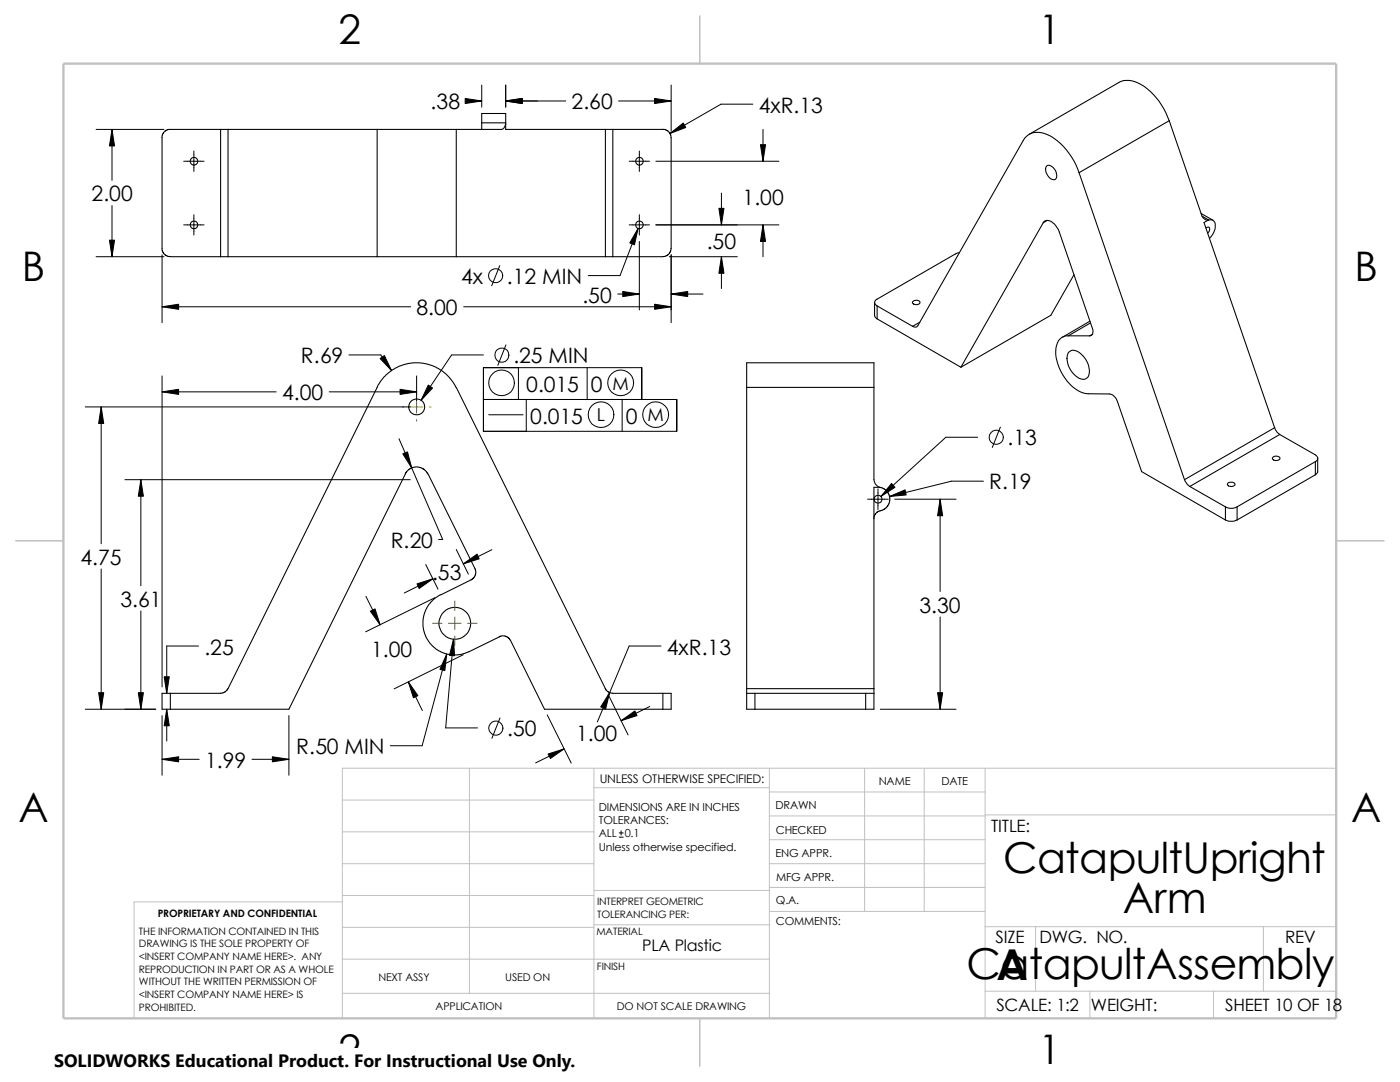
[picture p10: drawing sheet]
<svg xmlns="http://www.w3.org/2000/svg" width="279mm" height="216mm" viewBox="0 0 279 216" stroke-linecap="round" stroke-linejoin="round" font-family="sans-serif">
<g fill="none" stroke="#c0c0c0" stroke-width=".2">
<path d="M68.3 159.6h50.2M93.7 153.3v44.9M118.5 157.2h35M118.5 153.3v49.9M153.5 158h43.1M153.5 153.3v49.9M172.6 153.3v28.6M184.4 153.3v28.6M196.6 153.3v49.9M266.7 153.3h-198.4v49.9M68.3 180h-41.5v23.2M68.3 172.3h50.2"/>
<path d="M68.3 166h50.2M68.3 178.7h50.2M118.5 177.7h35.1M153.5 177.1h43.1M153.5 172.3h43.1M153.5 162.8h43.1M153.5 167.6h43.1M196.6 162.6h70.1M68.3 191.4h85.2M68.3 185h50.2M68.3 198.2h85.2M118.5 184.5h35.1"/>
<path d="M153.6 181.9h43M196.6 184.9h70.1M196.6 197.8h70.1M206.7 184.9v12.9M217.5 197.8v5.4M242.2 197.8v5.4M252.1 184.9v12.9"/>
</g>
<path d="M139.7 3.2v9.5M3.1 107.9h9.6M266.7 107.9h9.5M139.7 203.2v9.5" fill="none" stroke="#c0c0c0" stroke-width=".21"/>
<path d="M12.7 12.7h254v190.5h-254z" fill="none" stroke="#c0c0c0" stroke-width=".47"/>
<g fill="none" stroke="#000" stroke-width=".21">
<path d="M32.3 27.5v22.4l.2 .4 .5 .6 1 .3h10M44 25.8h-10.4l-.6 .3-.4 .4-.3 1M44 25.8v25.4M44 25.8h1.5M45.5 25.8h29.8M45.5 25.8v25.4M75.3 25.8h15.8M75.3 25.8v25.4M91.1 25.8v25.4M96.1 24.5v1.3M96.1 24.5v-1.9h4.8v1.9M96.1 24.5h4.8"/>
<path d="M100.9 24.7v1.1h19.9M100.9 24.7l-.2 .7-.5 .4h-9.1M100.9 24.5v.2M120.8 25.8v25.4M120.8 25.8h1.5M122.3 25.8h10M122.3 25.8v25.4M132.3 25.8l.7 .2 .6 .5 .3 1v22.6l-.7 .8-.9 .3h-10M209 33.1a1.7 1.7 0 0 1 1.9 1.7 .76 .76 0 0 1-.2 1 .76 .76 0 0 1-1.1-.2 1.98 1.98 0 0 1-.6-2.5zM215.3 34.5l21.1 61.2M215.3 34.5a13.1 13.1 0 0 0-6.1-7.6 3.5 3.5 0 0 0-5 1.1l-21 37a.7 .7 0 0 1-1.1 .1M233.3 24.1l6.6 19 .5 .6 .7 .2"/>
<path d="M233.3 24.1l-18 10.4M233.3 24.1a13.4 13.4 0 0 0-6.2-7.5 4.2 4.2 0 0 0-3.7-.2l-18 10.4M44 51.2h1.5M45.5 51.2h29.8M75.3 51.2h15.8M91.1 51.2h29.7M120.8 51.2h1.5M191.5 50.4l-.8 .3-15.7 9a.71 .71 0 0 0-.5 .7 .71 .71 0 0 0 .5 .6M208.2 44.4l-16.4 28.9M208.2 44.4a1.14 1.14 0 0 1 1.9 0l.3 .3 .8 1.1 6.8 19.7a.94 .94 0 0 1-.5 1.5M209 44l-.8 .4M214.3 54.8l-4.6 8.1-17.9 10.4"/>
<path d="M239.7 42.6l2.4 1.3M239.9 43.1l1.3 .8M240.7 45.5l.4-.2a.7 .7 0 0 1-.1 1.2M241.1 43.9l-.8 .5 14.1 40.9M241.2 43.9a1.11 1.11 0 0 1 1.2 .3 1.11 1.11 0 0 1 .1 1.2l-.4 1.3-.7 .8M241.2 43.9h-.1M91 77.3l-1.5-2.2-1.3-1.1-2-1.1-2.5-.5-1.9 .1-2.2 .6-2 1.2-1.5 1.6-.7 1-29.9 60.5-.5 .6-1 .3M91.1 77.3l29.7 60.1M149 77.3v60.1M149 77.3h25.4M174.4 77.3v18.4l.3 .8 .9 .7M174.4 77.3v-4.9h-25.4v4.9"/>
<path d="M174.5 60.4v2.5l.2 .4 .3 .3M175 63.6l16.8 9.7M175 61v2.6M175 61l7.1 4.1M182.1 60.2a.91 .91 0 0 1 1.5 .1 .87 .87 0 0 1-1.5 .1zM183.6 64.3l-1.5 .8M213.2 67a2.45 2.45 0 0 0-2.5 2.5 9.4 9.4 0 0 0 5.5 8.9l1 .2h4.2a2.2 2.2 0 0 1 1.6 1.5l4.8 14 16.8 9.7M213.2 67h4.3M213.4 70.2a2 2 0 0 1 2.7 .8 4.1 4.1 0 0 1 1.1 4.2 1.63 1.63 0 0 1-2.6-.2 4.2 4.2 0 0 1-1.4-4.6zM217.5 64.1l-5.5 3.2M217.6 64.4l-4.4 2.6M218 66.7l-.5 .3"/>
<path d="M85.4 94.6l-.8-1-1.2-.4-1.2 .1-.6 .4-.6 .6-23.3 47.2h-23.7M85.4 94.6l9.6 19.4-.1 .8-.6 .7-6.3 3.2M175.6 97.2l.1 .1M175.6 97.2h-1.2v40.2M175.7 97.2l.7 .3 .6 .5 .4 .7 .2 .7-.1 .8-.3 .8-.6 .6-.9 .3M236.4 95.7l.6 1 .4 .4M237.4 97.1l7.2 4M245.1 96.4a.82 .82 0 0 1 1.4 .4 1.02 1.02 0 0 1-1.6-.1zM254.1 91.2a.83 .83 0 0 1 1.3 .4 .95 .95 0 0 1-1.5-.1zM254.4 85.3l-18 10.4M254.4 85.3l.5 1 .5 .4M255.4 86.7l7.1 4.1a.73 .73 0 0 1 .5 .6 .73 .73 0 0 1-.5 .7"/>
<path d="M255.4 86.7l-18 10.4M262.5 92.1l-15.6 9M262.5 92.1v2.6M262.5 94.7l-15.6 9.1M263 91.4v2.8l-.5 .5M87.9 118.7l-1.1 .7-1.2 1.2-.9 1.7-.3 1.4 .1 1.9 .5 1.6 1 1.4 1.2 1.1 2.1 .9 2.1 .1 2.2-.7 6.3-3.1 1.1 .1 .5 .3 .4 .5M175.7 101.9l-.6 .3-.4 .4-.3 .9M244.6 103.8a2.79 2.79 0 0 0 2.3 0M244.6 101.1a2.43 2.43 0 0 0 2.3 0M244.6 101.1v2.7M246.9 101.1v2.7M34 138.3v3.2"/>
<path d="M34 138.3h10M34 138.3h-1.7v3.2h1.7M101.9 127.8l6.8 13.7h23.6M120.8 137.4l.5 .6 1 .3h10M132.3 138.3v3.2M132.3 138.3h1.6v3.2h-1.6M149 138.3v3.2h1.7M149 137.4h25.4M149 138.3h1.7M149 137.4v.9M150.7 138.3h22.1M150.7 138.3v3.2"/>
<path d="M172.8 138.3v3.2M172.8 138.3h1.6M174.4 138.3v3.2h-1.6M174.4 137.4v.9M150.7 141.5h22.1"/>
<circle cx="38.7" cy="32.2" r=".76"/>
<circle cx="127.6" cy="32.2" r=".76"/>
<circle cx="38.7" cy="44.9" r=".76"/>
<circle cx="127.6" cy="44.9" r=".76"/>
<circle cx="83.2" cy="81.2" r="1.59"/>
<circle cx="175.2" cy="99.6" r=".8"/>
<circle cx="90.8" cy="124.4" r="3.2"/>
</g>
<g fill="none" stroke="#000" stroke-width=".2">
<path d="M96.1 17v4.4M100.9 17v4.4M133.9 17v9.2M19.2 25.8h13.5M22.4 25.8v10.2M36.7 32.2h4M38.7 30.1v4.1M93 20.2h3.1M100.9 20.2h12M123.4 20.2h10.5M125.6 32.2h4M127.6 30.1v4.1"/>
<path d="M130.9 32.2h24.5M144 38.5v6.4M150.2 20.8h-6.3l-10.2 5.8M152.3 25.8v6.4M19.2 51.2h13.5M22.4 41v10.2M32.3 50.8v13.6M36.7 44.9h4M38.7 42.8v4.1M99.7 53l-1.6 4M123.3 58.7h4.3M125.6 44.9h4"/>
<path d="M127.3 45.6l-3.6 9.4h-6.3M127.6 42.8v4.1M127.6 48.2v13.6M130.9 44.9h24.5M133.6 51.2h13.6M133.9 50.8v13.6M133.9 58.7h6.4M144 51.2v6.4M152.3 44.9v6.3M32.3 75v62.1M32.3 78.2h22.8M32.3 61.2h49.7"/>
<path d="M65.7 78.2h17.4M69.6 70.8h6.4l2.1 3.2M83.1 75v4.9M92.5 61.2h41.4M96.5 79.7h38.5v6.4h-38.5v-12.7h31.6v6.3M96.5 70.8h-6.4l-6.1 9.1M101 68.8l-1.6 4.1M103.5 73.4v6.3M105 79.7v6.4M117.2 73.4v6.3M124.2 79.7v6.4M17 81.2h64.9"/>
<path d="M20.2 81.2v27.3M24.9 95.7h57M28.1 95.7v21.2M79.6 87.5l8.7 20.2h-.8M97.5 82.8h6.9M173.1 99.6h4.2M175.2 97.5v4.2M178.6 99.6h12.2M187.6 99.6v18.4M195.1 87.2h-6.3l-13 11.9M196.3 96h-6.4l-12.4 3.1M199.6 85.2l-1.6 4.1"/>
<path d="M20.2 113.5v28M73 119l2.9 5.7M85 112.6l2.4 5M86.4 115.5l-5.7 2.8M86.8 119.3l-13.8 6.8M91.1 109.6l2.4 5M98.2 109.7l-5.7 2.8M28.1 121.9v19.6M39.6 128.9h-6.3v9.4M81.5 136.1l2.8 5.7M89.2 130.5l-5 18.3h-6.3M90.5 127.6l-1.6 17.6h6.4"/>
<path d="M92.5 130.6l-13.8 6.9M121.4 138.6l3.9 8M131.9 128.9h-6.3l-6.4 15.2M187.6 123.1v18.4M17 141.5h14.1M32.3 142.8v11.9M32.3 151.5h7.5M33.3 141.5v6.4M50.3 151.5h7.4M57.7 142.8v11.9M99.8 143.3l-1.6 4M109.2 142.7l4.8 9.6"/>
<path d="M112.6 149.4l-5.7 2.8M129.7 141l-5.7 2.8M175.7 141.5h15.1M123.6 167h.8M123.6 166.2h.8M124 165.8v.8"/>
<circle cx="98.9" cy="55" r="1.4"/>
<circle cx="100.1" cy="76.4" r="2.57"/>
<circle cx="100.1" cy="70.9" r="1.41"/>
<circle cx="123.9" cy="76.4" r="2.57"/>
<circle cx="119.9" cy="82.7" r="2.57"/>
<circle cx="130.9" cy="82.7" r="2.57"/>
<circle cx="198.8" cy="87.2" r="1.41"/>
<circle cx="99" cy="145.3" r="1.41"/>
</g>
<path d="M83.1 78.3v.4M83.1 79.9v2.6M80.3 81.2h.3M81.9 81.2h2.5M83.1 83.7v.3M85.7 81.2h.3M90.8 119.9v1.9M86.3 124.4h1.9M89.5 124.4h2.5M90.8 123.1v2.5M90.8 126.9v1.9M93.3 124.4h1.9" fill="none" stroke="#808000" stroke-width=".2"/>
<g fill="#000" stroke="#000" stroke-width=".2">
<path d="M22.4 25.8l.5 3.3h-1.1zM92.8 19.6l3.3 .6-3.3 .5zM100.9 20.2l3.3-.6v1.1zM133.7 26.6l2.7-2 .5 .8zM130.6 19.6l3.3 .6-3.3 .5zM151.8 28.9h1l-.5 3.3zM21.8 47.9h1.1l-.5 3.3zM127.3 45.6l-.7 3.3-.9-.4zM124.3 58.2l3.3 .5-3.3 .5zM133.9 58.7l3.3-.5v1zM143.5 41.6h1l-.5 3.3zM144 51.2l.5 3.3h-1z"/>
<path d="M152.3 44.9l.5 3.3h-1zM32.3 78.2l3.3-.5v1zM32.3 61.2l3.3-.5v1zM75.9 71.5l.8-.5 1.4 3zM79.8 77.7l3.3 .5-3.3 .5zM85.5 76.8l.8 .6-2.3 2.5zM130.6 60.7l3.3 .5-3.3 .5zM20.2 81.2l.5 3.3h-1zM28.1 95.7l.5 3.3h-1zM80.4 90.6l.9-.4 .9 3.2zM177.9 96.5l.7 .7-2.8 1.9zM177.5 99.1l3.1-1.4 .2 1.1z"/>
<path d="M187.6 99.6l.5 3.3h-1zM83.2 116.5l3.2-1-2.7 1.9zM92.5 112.5l2.7-1.9 .4 .9zM32.8 135h1l-.5 3.3zM73.9 122l.9-.5 1.1 3.2zM81.5 136.1l1.9 2.7-.9 .4zM89.2 130.5l-.4 3.3-1-.2zM90.5 127.6l.2 3.3-1-.1zM121.7 138.2l-.8 3.3-1-.4zM19.7 138.2h1l-.5 3.3zM27.6 138.2h1l-.5 3.3zM32.3 151.5l3.3-.5v1z"/>
<path d="M33.3 141.5l.5 3.3h-1zM54.4 151l3.3 .5-3.3 .5zM109.4 150.5l3.2-1.1-2.7 1.9zM124 143.8l2.7-1.9 .4 .9zM187.1 138.2h1l-.5 3.3z"/>
</g>
<path d="M10.8 209.2h104.1v6.7h-104.1z" fill="#fff"/>
<g font-size="8.5">
<text x="200.2" y="174.1">CatapultUpright</text>
<text x="224.1" y="182.2">Arm</text>
<text x="192.9" y="195.3">CatapultAssembly</text>
<text x="198.8" y="195.5">A</text>
</g>
<g font-size="8.1">
<text x="67.6" y="8.8">2</text>
<text x="207.3" y="8.8">1</text>
<text x="4.4" y="56.1">B</text>
<text x="270.3" y="56.1">B</text>
<text x="3.7" y="164.1">A</text>
<text x="269.6" y="164.1">A</text>
<text x="67.6" y="212.3">2</text>
<text x="207.3" y="212.3">1</text>
</g>
<g font-size="4.2">
<text x="85.9" y="21.8">.38</text>
<text x="114.1" y="21.8">2.60</text>
<text x="151.4" y="22.5">4xR.13</text>
<text x="18.3" y="40.2">2.00</text>
<text x="148.2" y="40.8">1.00</text>
<text x="141" y="49.7">.50</text>
<text x="92" y="56.6">4x</text>
<text x="101.2" y="56.6">.12 MIN</text>
<text x="83.1" y="62.9">8.00</text>
<text x="116.2" y="60.4">.50</text>
<text x="60.1" y="72.5">R.69</text>
<text x="102.4" y="72.5">.25 MIN</text>
<text x="56.3" y="79.9">4.00</text>
<text x="105" y="78.2">0.015</text>
<text x="117.9" y="78.2">0</text>
<text x="105.8" y="84.6">0.015</text>
<text x="124.9" y="84.6">0</text>
<text x="201.1" y="88.9">.13</text>
<text x="197.4" y="97.7">R.19</text>
<text x="16.1" y="112.7">4.75</text>
<text x="78" y="109.3">R.20</text>
<text x="86.2" y="115.8">.53</text>
<text x="24" y="121.1">3.61</text>
<text x="183.5" y="122.3">3.30</text>
<text x="40.8" y="130.6">.25</text>
<text x="74.1" y="131.1">1.00</text>
<text x="133.1" y="130.6">4xR.13</text>
<text x="101.2" y="146.9">.50</text>
<text x="115" y="147.9">1.00</text>
<text x="40.9" y="153.2">1.99</text>
<text x="59.1" y="150.5">R.50 MIN</text>
</g>
<g font-size="3.6">
<text x="122.2" y="77.7">M</text>
<text x="119.1" y="84.1">L</text>
<text x="129.2" y="84.1">M</text>
<text x="10.8" y="213">SOLIDWORKS Educational Product. For Instructional Use Only.</text>
</g>
<g font-size="3.4">
<text x="197.8" y="166">TITLE:</text>
<text x="198.7" y="188.1">SIZE</text>
<text x="207.5" y="188.1">DWG. NO.</text>
<text x="256.5" y="188.2">REV</text>
<text x="198.8" y="201.7">SCALE: 1:2</text>
<text x="217.7" y="201.8">WEIGHT:</text>
<text x="244.5" y="201.7">SHEET 10 OF 18</text>
</g>
<text font-size="3.2" x="128.2" y="189.8">PLA Plastic</text>
<text font-size="2.4" x="119.7" y="156.2">UNLESS OTHERWISE SPECIFIED:</text>
<g font-size="2.2">
<text x="119.5" y="161.8">DIMENSIONS ARE IN INCHES</text>
<text x="154.8" y="161.5">DRAWN</text>
<text x="175.4" y="156.7">NAME</text>
<text x="187.9" y="156.7">DATE</text>
<text x="119.5" y="164.4">TOLERANCES:</text>
<text x="119.5" y="167.1">ALL</text>
<text x="124.7" y="167.1">0.1</text>
<text x="154.8" y="166.3">CHECKED</text>
<text x="119.5" y="169.8">Unless otherwise specified.</text>
<text x="154.8" y="171">ENG APPR.</text>
<text x="154.9" y="175.7">MFG APPR.</text>
<text x="154.9" y="184.7">COMMENTS:</text>
<text x="154.9" y="180.5">Q.A.</text>
</g>
<g font-size="2.1">
<text x="75.5" y="195.7">NEXT ASSY</text>
<text x="100.8" y="195.7">USED ON</text>
<text x="86.9" y="201.5">APPLICATION</text>
<text x="123.1" y="201.6">DO NOT SCALE DRAWING</text>
</g>
<g font-size="2">
<text x="31.5" y="183">PROPRIETARY AND CONFIDENTIAL</text>
<text x="119.2" y="180.6">INTERPRET GEOMETRIC</text>
<text x="119.2" y="183.1">TOLERANCING PER:</text>
<text x="27.7" y="186.5">THE INFORMATION CONTAINED IN THIS</text>
<text x="27.7" y="189.1">DRAWING IS THE SOLE PROPERTY OF</text>
<text x="27.7" y="191.6">&lt;INSERT COMPANY NAME HERE&gt;. ANY</text>
<text x="119" y="186.6">MATERIAL</text>
<text x="27.7" y="194.1">REPRODUCTION IN PART OR AS A WHOLE</text>
<text x="27.7" y="196.6">WITHOUT THE WRITTEN PERMISSION OF</text>
<text x="119.1" y="193.5">FINISH</text>
<text x="27.7" y="199.1">&lt;INSERT COMPANY NAME HERE&gt; IS</text>
<text x="27.7" y="201.7">PROHIBITED.</text>
</g>
</svg>
